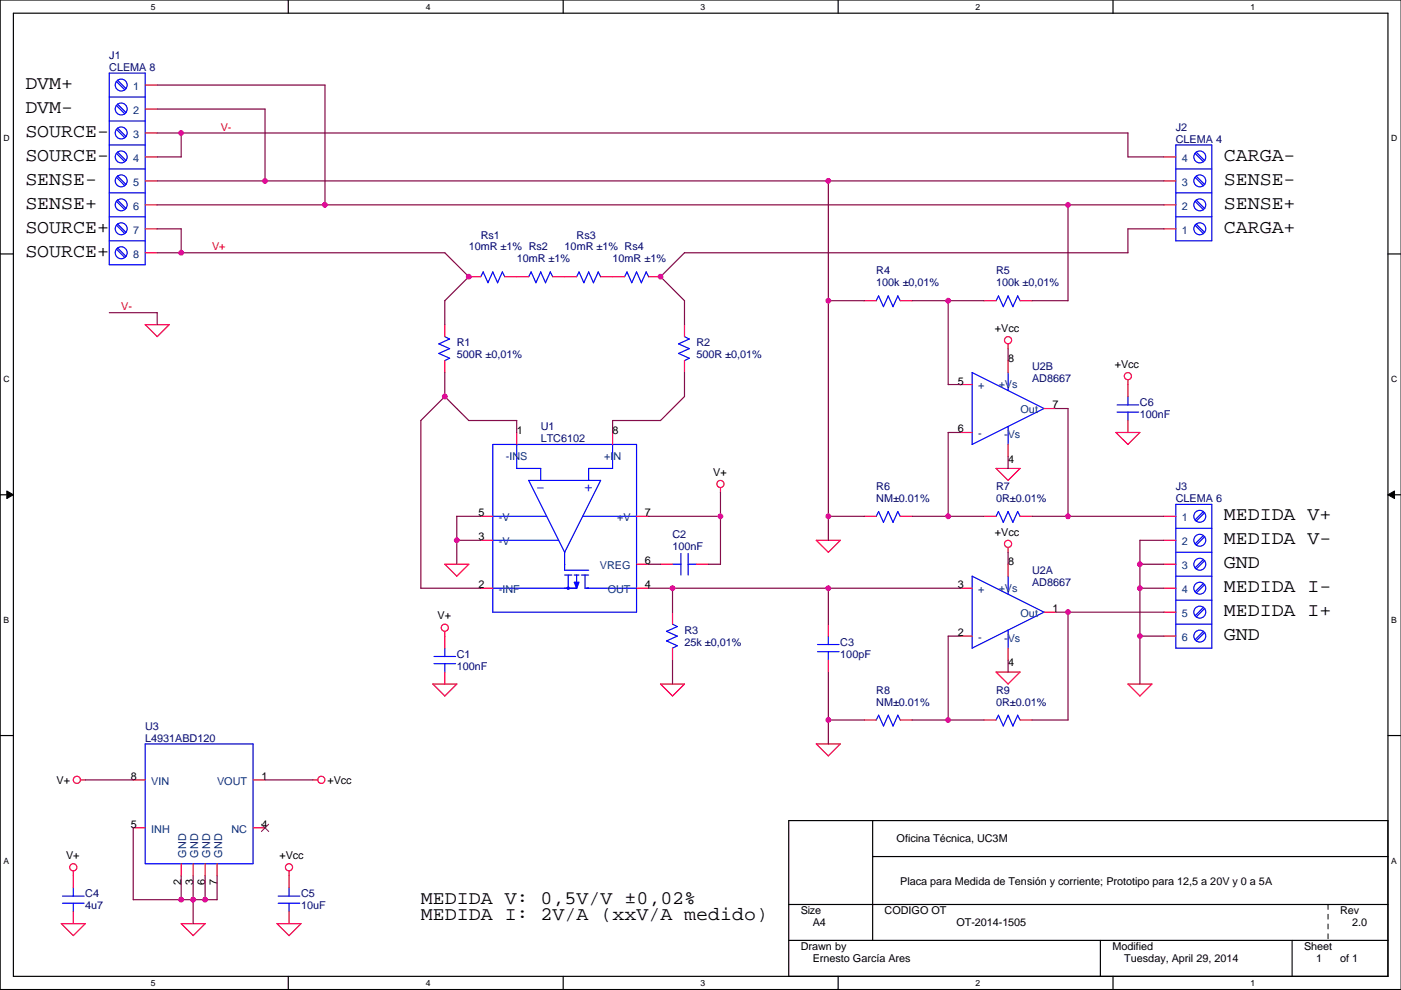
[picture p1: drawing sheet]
<svg xmlns="http://www.w3.org/2000/svg" width="291mm" height="206mm" viewBox="0 0 291 206" stroke-linecap="round" stroke-linejoin="round" font-family="sans-serif">
<path d="M0 0h291v205.6h-291zM2.8 2.7h285.5v200.2h-285.5z" fill="none" stroke="#000" stroke-width=".24"/>
<g fill="#fff">
<path d="M31.3 .4h1v2h-1z"/>
<path d="M31.3 203.3h1v1.9h-1z"/>
</g>
<path d="M59.9 0v2.7M59.9 202.9v2.7" fill="none" stroke="#000" stroke-width=".24"/>
<g fill="#fff">
<path d="M88.4 .4h1v2h-1z"/>
<path d="M88.4 203.3h1v1.9h-1z"/>
</g>
<path d="M117 0v2.7M117 202.9v2.7" fill="none" stroke="#000" stroke-width=".24"/>
<g fill="#fff">
<path d="M145.5 .4h1v2h-1z"/>
<path d="M145.5 203.3h1v1.9h-1z"/>
</g>
<path d="M174.1 0v2.7M174.1 202.9v2.7" fill="none" stroke="#000" stroke-width=".24"/>
<g fill="#fff">
<path d="M202.6 .4h1v2h-1z"/>
<path d="M202.6 203.3h1v1.9h-1z"/>
</g>
<path d="M231.2 0v2.7M231.2 202.9v2.7" fill="none" stroke="#000" stroke-width=".24"/>
<g fill="#fff">
<path d="M259.7 .4h1v2h-1z"/>
<path d="M259.7 203.3h1v1.9h-1z"/>
<path d="M.7 27.7h1.3v2h-1.3z"/>
<path d="M289 27.7h1.3v2h-1.3z"/>
<path d="M.7 77.8h1.3v2h-1.3z"/>
<path d="M289 77.8h1.3v2h-1.3z"/>
</g>
<path d="M0 52.8h2.8M288.3 52.8h2.7" fill="none" stroke="#000" stroke-width=".24"/>
<g fill="#fff">
<path d="M.7 127.8h1.2v2h-1.2z"/>
<path d="M289 127.8h1.2v2h-1.2z"/>
</g>
<path d="M0 102.8h2.8M288.3 102.8h2.7" fill="none" stroke="#000" stroke-width=".24"/>
<path d="M1.4 102l1.4 .8-1.4 .8zM288.3 102.8l1.4-.8v1.6z" fill="#000"/>
<path d="M1.4 102l1.4 .8-1.4 .8zM288.3 102.8l1.4-.8v1.6z" fill="none" stroke="#000" stroke-width=".21"/>
<g fill="#fff">
<path d="M.7 177.8h1.2v2h-1.2z"/>
<path d="M289 177.8h1.2v2h-1.2z"/>
</g>
<path d="M0 152.8h2.8M288.3 152.8h2.7M163.8 170.5h124.5v32.4h-124.5zM181.3 170.5v24.9M181.3 178h107M163.8 195.4h124.5M163.8 187.9h124.5M228.6 195.4v7.5M268.4 195.4v7.5" fill="none" stroke="#000" stroke-width=".24"/>
<path d="M275.8 187.9v7.5" fill="none" stroke="#000" stroke-width=".21" stroke-dasharray="1 1 1 1 1 1 1 1"/>
<g fill="none" stroke="#f00" stroke-width=".24">
<path d="M30.2 17.7h2.4M30.2 22.7h2.4M30.2 27.6h2.4M30.2 32.6h2.4M30.2 37.6h2.4M30.2 42.6h2.4M30.2 47.6h2.4M30.2 52.5h2.4M97.4 57.5h2.5M104.8 57.5h2.5M117.3 57.5h2.5M124.8 57.5h4.9"/>
<path d="M134.7 57.5h2.5M32.6 69.9l-2.4-2.4h5l-2.6 2.5M92.4 67.5v2.4M92.4 74.9v2.5M209.4 71.4v1.1M234.3 78.9v1M209.4 99.8l-2.5-2.5h5l-2.5 2.5M231.8 89.9l2.5 2.5M231.8 89.9h5l-2.5 2.5M92.4 117.2h5l-2.5 2.5zM149.6 101.3v1M169.6 112.3h4.9l-2.5 2.5z"/>
<path d="M179.5 107.3h2.5M187 107.3h2.5M204.4 107.3h2.5M209.4 113.8v1M211.9 107.3h2.5M92.4 131.2v1M206.9 139.6h5l-2.5 2.5zM89.9 142.1h5l-2.5 2.5zM137.2 142.1h5l-2.5 2.5zM169.6 154.6h4.9l-2.5 2.5zM236.8 144.6l-2.5-2.5h5l-2.5 2.5M16.7 162.1h1"/>
<path d="M65 162.1h1M12.7 191.9h5l-2.5 2.5zM15.2 181v1M37.6 191.9l2.5 2.5M37.6 191.9h5M42.6 191.9l-2.5 2.5M57.5 191.9h5l-2.5 2.5zM60 181v1"/>
<circle cx="209.4" cy="70.7" r=".74"/>
<circle cx="234.3" cy="78.2" r=".74"/>
<circle cx="149.6" cy="100.6" r=".74"/>
<circle cx="209.4" cy="113" r=".74"/>
<circle cx="92.4" cy="130.4" r=".74"/>
<circle cx="16" cy="162" r=".74"/>
<circle cx="66.7" cy="162" r=".74"/>
<circle cx="15.2" cy="180.2" r=".74"/>
<circle cx="60" cy="180.2" r=".74"/>
</g>
<g fill="none" stroke="#00f" stroke-width=".24">
<path d="M22.7 15.2h7.5v39.8h-7.5zM24.2 16.9l1.7 1.8M24.4 16.7l1.8 1.7M22.7 20.2h7.5M22.7 25.1h7.5M22.7 30.1h7.5M22.7 35.1h7.5M24.2 21.9l1.7 1.8M24.2 26.9l1.7 1.7M24.2 31.9l1.7 1.7M24.2 36.8l1.7 1.8M24.4 21.7l1.8 1.7"/>
<path d="M24.4 26.6l1.8 1.8M24.4 31.6l1.8 1.8M24.4 36.6l1.8 1.7M22.7 40.1h7.5M22.7 45.1h7.5M22.7 50h7.5M24.2 41.8l1.7 1.8M24.2 46.8l1.7 1.7M24.2 51.8l1.7 1.7M24.4 41.6l1.8 1.7M24.4 46.5l1.8 1.8M24.4 51.5l1.8 1.8"/>
<path d="M99.9 57.5l.5-1 1 2.3M101.4 58.7l1-2.2 1 2.3M104.3 56.5l.5 1M104.3 56.5l-1 2.2M119.8 57.5l.5-1 1 2.3M121.3 58.7l1-2.2 1 2.3M124.8 57.5l-.5-1-1 2.2M129.7 57.5l.5-1 1 2.3M131.2 58.7l1-2.2 1 2.3M134.7 57.5l-.5-1-1 2.2M92.4 69.9l1 .6M93.4 70.4l-2.3 1.1 2.3 1"/>
<path d="M93.4 72.4l-2.2 1 2.2 1M93.4 74.4l-1 .5M124.8 99.8l-7.5 15-7.5-15h15M102.3 107.3h11.3M121 107.3h11.2M182.5 106.3l1 2.2 1-2.2 1 2.2 1-2.2 .5 1M182.5 106.3l-.5 1M206.9 107.3l.5-1 1 2.2 1-2.2 1 2.2M211.9 107.3l-.5-1-1 2.2"/>
<circle cx="25.2" cy="17.7" r="1.24"/>
<circle cx="25.2" cy="27.6" r="1.24"/>
<circle cx="25.2" cy="32.6" r="1.24"/>
<circle cx="25.2" cy="22.6" r="1.24"/>
<circle cx="25.2" cy="37.6" r="1.24"/>
<circle cx="25.2" cy="52.5" r="1.24"/>
<circle cx="25.2" cy="42.6" r="1.24"/>
<circle cx="25.2" cy="47.5" r="1.24"/>
</g>
<path d="M119.3 121h1l-.5 1.2z" fill="#00f"/>
<path d="M117.3 119.5h1.5M117.3 117.2v1.3h5M118 119.5v2.7M119.3 119.5h1M119.8 119.5v2.7h-2.5M120.8 119.5h1.5M121.5 119.5v2.7h.8M119.3 121h1l-.5 1.2z" fill="none" stroke="#00f" stroke-width=".24"/>
<circle cx="118" cy="122.2" r=".24" fill="#00f"/>
<g fill="none" stroke="#00f" stroke-width=".24">
<path d="M244.2 30.1h7.5v19.9h-7.5zM244.2 35.1h7.5M248.2 36.8l1.8 1.8M248.2 31.9l1.8 1.7M248.5 36.6l1.7 1.7M248.5 31.6l1.7 1.8M110.3 56.5l1 2.3M110.3 56.5l-.5 1M111.3 58.7l1-2.2 1 2.3M114.8 57.5l-.5-1-1 2.2M244.2 45.1h7.5M244.2 40.1h7.5"/>
<path d="M248.2 46.8l1.8 1.8M248.2 41.8l1.8 1.8M248.5 46.6l1.7 1.7M248.5 41.6l1.7 1.7M142.2 69.9l1 .5-2.3 1.1 2.3 1-2.3 .9 2.3 1M143.2 74.4l-1 .5M182.5 61.5l1 2.2 1-2.2 1 2.2 1-2.2 .5 1M182.5 61.5l-.5 1M201.9 77.4l15 7.5-15 7.5M201.9 77.4v15M209.4 61.5l1 2.2 1-2.2 .5 1M209.4 77.4v3.8"/>
<path d="M209.4 61.5l-1 2.2-1-2.2-.5 1M102.3 92.4h29.9v34.8h-29.9zM107.3 92.4v4.9M107.3 97.3h5v2.5M122.3 97.3h4.9M122.3 97.3v2.5M127.2 92.4v4.9M209.4 88.6v3.8M232 84.1h4.5M232 85.6h4.5M234.3 82.4v1.7M234.3 85.6v1.8"/>
<path d="M102.3 112.3h13.8M117.3 114.8v2.5M139.7 117.2h1.7M141.4 115v4.5M142.9 117.2h1.8M142.9 115v4.5M201.9 119.7l14.9 7.5M201.9 119.7v15l15-7.5M209.4 119.7v3.8M244.2 104.8h7.5v29.9h-7.5zM244.2 109.8h7.5M244.2 114.8h7.5"/>
<path d="M244.2 119.7h7.5M250 106.3l-1.8 1.7M250 111.3l-1.8 1.7M250 116.2l-1.8 1.8M250.2 106.5l-1.7 1.8M250.2 111.5l-1.7 1.8M250.2 116.5l-1.7 1.7M90.1 136.4h4.5M90.1 137.9h4.5M92.4 134.7v1.7M92.4 137.9v1.7M102.3 122.2h15"/>
<path d="M122 122.2h10.2M139.7 129.7l1 .5-2.3 1 2.3 1M140.7 132.2l-2.3 1 2.3 1-1 .5M169.8 135.4h4.5M169.8 133.9h4.5M172 132.2v1.7M172 135.4v1.8M209.4 130.9v3.8M244.2 124.7h7.5M244.2 129.7h7.5M250 121.2l-1.8 1.8M250 126.2l-1.8 1.8"/>
<path d="M250 131.2l-1.8 1.7M250.2 121.5l-1.7 1.7M250.2 126.4l-1.7 1.8M250.2 131.4l-1.7 1.8M30.2 154.6h22.4v24.9h-22.4zM186.5 148.6l.5 1M186.5 148.6l-1 2.3-1-2.3-1 2.3-1-2.3-.5 1M209.4 148.6l1 2.2 1-2.2 .5 1M209.4 148.6l-1 2.3-1-2.3-.5 1M13 186.2h4.5M13 187.7h4.5M15.2 184.5v1.7"/>
<path d="M15.2 187.7v1.7M57.8 186.2h4.5M57.8 187.7h4.5M60 184.5v1.7M60 187.7v1.7"/>
<circle cx="249.2" cy="37.6" r="1.24"/>
<circle cx="249.2" cy="32.6" r="1.24"/>
<circle cx="249.2" cy="42.6" r="1.24"/>
<circle cx="249.2" cy="47.5" r="1.24"/>
<circle cx="249.2" cy="112.3" r="1.24"/>
<circle cx="249.2" cy="117.2" r="1.24"/>
<circle cx="249.2" cy="107.3" r="1.24"/>
<circle cx="118" cy="122.2" r=".24"/>
<circle cx="249.2" cy="127.2" r="1.24"/>
<circle cx="249.2" cy="132.2" r="1.24"/>
<circle cx="249.2" cy="122.2" r="1.24"/>
</g>
<g fill="none" stroke="#f00" stroke-width=".24">
<path d="M241.7 37.6h2.5M241.7 32.6h2.5M107.3 57.5h2.5M114.8 57.5h2.5M241.7 47.6h2.5M241.7 42.6h2.5M142.2 67.5v2.4M142.2 74.9v2.5M179.5 62.5h2.5M187 62.5h2.5M199.4 79.9h2.5M204.4 62.5h2.5"/>
<path d="M209.4 74.9v2.5M211.9 62.5h2.5M234.3 79.9v2.5M107.3 89.9v2.5M127.2 89.9v2.5M199.4 89.9h2.5M209.4 92.4v2.4M216.8 84.9h2.5M234.3 87.4v2.5M99.9 107.3h2.4M99.9 112.3h2.4M132.2 107.3h2.5"/>
<path d="M132.2 117.2h2.5M137.2 117.2h2.5M144.7 117.2h2.5M209.4 117.2v2.5M241.7 107.3h2.5M241.7 112.3h2.5M241.7 117.2h2.5M92.4 132.2v2.5M92.4 139.6v2.5M99.9 122.2h2.4M132.2 122.2h2.5M139.7 127.2v2.5"/>
<path d="M139.7 134.7v2.5M172 129.7v2.5M172 137.2v2.4M199.4 122.2h2.5M199.4 132.2h2.5M209.4 134.7v2.5M216.8 127.2h2.5M241.7 122.2h2.5M241.7 127.2h2.5M241.7 132.2h2.5M179.5 149.6h2.5M187 149.6h2.5"/>
<path d="M204.4 149.6h2.5M211.9 149.6h2.5M27.7 162.1h2.5M27.7 172h2.5M37.6 179.5v2.5M40.1 179.5v2.5M42.6 179.5v2.5M45.1 179.5v2.5M52.6 162.1h2.5M52.6 172h2.5M15.2 182v2.5M15.2 189.4v2.5"/>
<path d="M60 182v2.5M60 189.4v2.5"/>
</g>
<path d="M54.3 171.3l1.5 1.5M55.8 171.3l-1.5 1.5" fill="none" stroke="#804000" stroke-width=".21"/>
<g fill="none" stroke="#800040" stroke-width=".24">
<path d="M32.6 17.7h34.9v24.9M32.6 27.6h201.7v5h7.5M32.6 37.6h209.2M32.6 22.7h22.5v14.9M37.6 27.6v5h-5M172 37.6v74.7M32.6 47.6h5v4.9M32.6 52.5h59.8M32.6 42.6h209.2M92.4 52.5l5 5-5 5M142.2 52.5l-5 5 5 5M221.8 42.6v19.9"/>
<path d="M241.8 47.6h-7.5v4.9h-92.1M22.7 65h10l-.1 2.5M92.4 77.4v5l5 5h9.9v2.5M92.4 62.5v5M142.2 62.5v5M142.2 77.4v5l-5 5h-10v2.5M172 62.5h7.5M189.5 62.5h14.9M196.9 62.5v17.4h2.5M209.4 72.4v2.5M214.4 62.5h7.4M92.4 82.4l-5 5v34.8h12.5"/>
<path d="M199.4 89.9h-2.5v17.4M209.4 94.8v2.5M219.3 84.9h2.5v22.4M94.9 112.3h5M99.9 107.3h-5v9.9M134.7 117.2h2.5M134.7 107.3h15M149.6 102.3l.1 14.9h-2.5M172 107.3h7.5M189.5 107.3h14.9M209.4 114.7v2.5M214.4 107.3h27.4"/>
<path d="M236.8 117.2h4.9M236.8 112.3h4.9M236.8 112.3v29.8M134.7 122.2h64.7M139.7 122.2v5M139.7 137.2v4.9M172 122.2v7.5M172 139.6v15M199.4 132.2h-2.5v17.4M209.4 137.2v2.5M219.3 127.2h22.5M221.8 127.2v22.4h-7.4"/>
<path d="M236.8 122.2h4.9M236.8 132.2h5M172 149.6h7.5M189.5 149.6h14.9M17.7 162.1h10M27.7 172v14.9h17.4v-4.9M55.1 162.1h9.9M37.6 181.9v5M40.1 182v9.9M42.6 181.9v5"/>
</g>
<circle cx="97.4" cy="57.5" r=".49" fill="#f0f"/>
<circle cx="97.4" cy="57.5" r=".49" fill="none" stroke="#f0f" stroke-width=".24"/>
<circle cx="55" cy="37.6" r=".49" fill="#f0f"/>
<circle cx="55" cy="37.6" r=".49" fill="none" stroke="#f0f" stroke-width=".24"/>
<circle cx="67.5" cy="42.6" r=".49" fill="#f0f"/>
<circle cx="67.5" cy="42.6" r=".49" fill="none" stroke="#f0f" stroke-width=".24"/>
<circle cx="137.2" cy="57.5" r=".49" fill="#f0f"/>
<circle cx="137.2" cy="57.5" r=".49" fill="none" stroke="#f0f" stroke-width=".24"/>
<circle cx="149.6" cy="107.3" r=".49" fill="#f0f"/>
<circle cx="149.6" cy="107.3" r=".49" fill="none" stroke="#f0f" stroke-width=".24"/>
<circle cx="94.9" cy="112.3" r=".49" fill="#f0f"/>
<circle cx="94.9" cy="112.3" r=".49" fill="none" stroke="#f0f" stroke-width=".24"/>
<circle cx="37.6" cy="27.6" r=".49" fill="#f0f"/>
<circle cx="37.6" cy="27.6" r=".49" fill="none" stroke="#f0f" stroke-width=".24"/>
<circle cx="37.6" cy="52.5" r=".49" fill="#f0f"/>
<circle cx="37.6" cy="52.5" r=".49" fill="none" stroke="#f0f" stroke-width=".24"/>
<circle cx="172" cy="149.6" r=".49" fill="#f0f"/>
<circle cx="172" cy="149.6" r=".49" fill="none" stroke="#f0f" stroke-width=".24"/>
<circle cx="92.4" cy="82.4" r=".49" fill="#f0f"/>
<circle cx="92.4" cy="82.4" r=".49" fill="none" stroke="#f0f" stroke-width=".24"/>
<circle cx="172" cy="37.6" r=".49" fill="#f0f"/>
<circle cx="172" cy="37.6" r=".49" fill="none" stroke="#f0f" stroke-width=".24"/>
<circle cx="221.8" cy="42.6" r=".49" fill="#f0f"/>
<circle cx="221.8" cy="42.6" r=".49" fill="none" stroke="#f0f" stroke-width=".24"/>
<circle cx="196.9" cy="62.5" r=".49" fill="#f0f"/>
<circle cx="196.9" cy="62.5" r=".49" fill="none" stroke="#f0f" stroke-width=".24"/>
<circle cx="196.9" cy="107.3" r=".49" fill="#f0f"/>
<circle cx="196.9" cy="107.3" r=".49" fill="none" stroke="#f0f" stroke-width=".24"/>
<circle cx="172" cy="62.5" r=".49" fill="#f0f"/>
<circle cx="172" cy="62.5" r=".49" fill="none" stroke="#f0f" stroke-width=".24"/>
<circle cx="172" cy="107.3" r=".49" fill="#f0f"/>
<circle cx="172" cy="107.3" r=".49" fill="none" stroke="#f0f" stroke-width=".24"/>
<circle cx="221.8" cy="107.3" r=".49" fill="#f0f"/>
<circle cx="221.8" cy="107.3" r=".49" fill="none" stroke="#f0f" stroke-width=".24"/>
<circle cx="196.9" cy="149.6" r=".49" fill="#f0f"/>
<circle cx="196.9" cy="149.6" r=".49" fill="none" stroke="#f0f" stroke-width=".24"/>
<circle cx="221.8" cy="127.2" r=".49" fill="#f0f"/>
<circle cx="221.8" cy="127.2" r=".49" fill="none" stroke="#f0f" stroke-width=".24"/>
<circle cx="172" cy="122.2" r=".49" fill="#f0f"/>
<circle cx="172" cy="122.2" r=".49" fill="none" stroke="#f0f" stroke-width=".24"/>
<circle cx="236.8" cy="132.2" r=".49" fill="#f0f"/>
<circle cx="236.8" cy="132.2" r=".49" fill="none" stroke="#f0f" stroke-width=".24"/>
<circle cx="236.8" cy="117.2" r=".49" fill="#f0f"/>
<circle cx="236.8" cy="117.2" r=".49" fill="none" stroke="#f0f" stroke-width=".24"/>
<circle cx="236.8" cy="122.2" r=".49" fill="#f0f"/>
<circle cx="236.8" cy="122.2" r=".49" fill="none" stroke="#f0f" stroke-width=".24"/>
<circle cx="40.1" cy="186.9" r=".49" fill="#f0f"/>
<circle cx="40.1" cy="186.9" r=".49" fill="none" stroke="#f0f" stroke-width=".24"/>
<circle cx="42.6" cy="186.9" r=".49" fill="#f0f"/>
<circle cx="42.6" cy="186.9" r=".49" fill="none" stroke="#f0f" stroke-width=".24"/>
<circle cx="37.6" cy="186.9" r=".49" fill="#f0f"/>
<circle cx="37.6" cy="186.9" r=".49" fill="none" stroke="#f0f" stroke-width=".24"/>
<circle cx="139.7" cy="122.2" r=".49" fill="#f0f"/>
<circle cx="139.7" cy="122.2" r=".49" fill="none" stroke="#f0f" stroke-width=".24"/>
<g font-size="4">
<text x="5.3" y="18.5">DVM+</text>
<text x="5.3" y="23.5">DVM-</text>
<text x="5.3" y="28.5">SOURCE-</text>
<text x="5.3" y="33.4">SOURCE-</text>
<text x="254.2" y="33.4">CARGA-</text>
<text x="5.3" y="38.4">SENSE-</text>
<text x="254.2" y="38.4">SENSE-</text>
<text x="5.3" y="43.4">SENSE+</text>
<text x="254.2" y="43.4">SENSE+</text>
<text x="5.3" y="48.4">SOURCE+</text>
<text x="5.3" y="53.4">SOURCE+</text>
<text x="254.2" y="48.4">CARGA+</text>
<text x="254.2" y="108.1">MEDIDA V+</text>
<text x="254.2" y="113.1">MEDIDA V-</text>
<text x="254.2" y="118.1">GND</text>
<text x="254.2" y="123">MEDIDA I-</text>
<text x="254.2" y="128">MEDIDA I+</text>
<text x="254.2" y="133">GND</text>
<text x="87.4" y="187.8">MEDIDA V: 0,5V/V ±0,02%</text>
<text x="87.4" y="191.2">MEDIDA I: 2V/A (xxV/A medido)</text>
</g>
<g font-size="3.2" fill="#00f">
<text x="111.3" y="102.3">-</text>
<text x="121.3" y="102.3">+</text>
</g>
<g font-size="2.2" fill="#000080">
<text x="22.7" y="12.2">J1</text>
<text x="22.7" y="14.7">CLEMA 8</text>
<text x="244.2" y="27.2">J2</text>
<text x="244.2" y="29.6">CLEMA 4</text>
<text x="97.4" y="52">10mR ±1% Rs2</text>
<text x="99.9" y="49.6">Rs1</text>
<text x="117.3" y="52">10mR ±1% Rs4</text>
<text x="119.8" y="49.6">Rs3</text>
<text x="107.3" y="54.5">10mR ±1%</text>
<text x="127.2" y="54.5">10mR ±1%</text>
<text x="182" y="57">R4</text>
<text x="182" y="59.5">100k ±0,01%</text>
<text x="206.9" y="57">R5</text>
<text x="206.9" y="59.5">100k ±0,01%</text>
<text x="94.9" y="72">R1</text>
<text x="144.7" y="72">R2</text>
<text x="94.9" y="74.5">500R ±0,01%</text>
<text x="144.7" y="74.5">500R ±0,01%</text>
<text x="214.4" y="76.9">U2B</text>
<text x="214.4" y="79.4">AD8667</text>
<text x="112.3" y="89.4">U1</text>
<text x="236.8" y="84.4">C6</text>
<text x="236.8" y="86.9">100nF</text>
<text x="112.3" y="91.9">LTC6102</text>
<text x="182" y="101.8">R6</text>
<text x="206.9" y="101.8">R7</text>
<text x="244.2" y="101.8">J3</text>
<text x="182" y="104.3">NM±0.01%</text>
<text x="206.9" y="104.3">0R±0.01%</text>
<text x="244.2" y="104.3">CLEMA 6</text>
<text x="139.7" y="111.8">C2</text>
<text x="139.7" y="114.3">100nF</text>
<text x="214.4" y="119.3">U2A</text>
<text x="214.4" y="121.7">AD8667</text>
<text x="142.2" y="131.7">R3</text>
<text x="94.9" y="136.7">C1</text>
<text x="142.2" y="134.2">25k ±0,01%</text>
<text x="174.5" y="134.2">C3</text>
<text x="174.5" y="136.7">100pF</text>
<text x="94.9" y="139.2">100nF</text>
<text x="182" y="144.1">R8</text>
<text x="182" y="146.6">NM±0.01%</text>
<text x="206.9" y="144.1">R9</text>
<text x="206.9" y="146.6">0R±0.01%</text>
<text x="30.2" y="151.6">U3</text>
<text x="30.2" y="154.1">L4931ABD120</text>
<text x="17.7" y="186.5">C4</text>
<text x="17.7" y="189">4u7</text>
<text x="62.5" y="186.5">C5</text>
<text x="62.5" y="189">10uF</text>
</g>
<g font-size="2.2" fill="#004080">
<text x="27.7" y="18.7">1</text>
<text x="27.7" y="23.7">2</text>
<text x="27.7" y="28.6">3</text>
<text x="27.7" y="33.6">4</text>
<text x="245.5" y="33.6">4</text>
<text x="27.7" y="38.6">5</text>
<text x="245.5" y="38.6">3</text>
<text x="27.7" y="43.6">6</text>
<text x="245.5" y="43.6">2</text>
<text x="27.7" y="48.6">7</text>
<text x="27.7" y="53.5">8</text>
<text x="245.5" y="48.6">1</text>
<text x="203.2" y="80.9">+</text>
<text x="207.4" y="80.7">+Vs</text>
<text x="212" y="85.9">Out</text>
<text x="105.1" y="95.6">-INS</text>
<text x="125.5" y="95.6">+IN</text>
<text x="203.2" y="90.9">-</text>
<text x="208.6" y="91">-Vs</text>
<text x="103.6" y="108.3">-V</text>
<text x="103.6" y="113.3">-V</text>
<text x="128.2" y="108.3">+V</text>
<text x="245.5" y="108.3">1</text>
<text x="245.5" y="113.3">2</text>
<text x="124.6" y="118.2">VREG</text>
<text x="245.5" y="118.2">3</text>
<text x="103.6" y="123.2">-INF</text>
<text x="126.2" y="123.2">OUT</text>
<text x="203.2" y="123.2">+</text>
<text x="207.4" y="123">+Vs</text>
<text x="245.5" y="123.2">4</text>
<text x="212" y="128.2">Out</text>
<text x="245.5" y="128.2">5</text>
<text x="203.2" y="133.2">-</text>
<text x="208.6" y="133.4">-Vs</text>
<text x="245.5" y="133.2">6</text>
<text x="31.4" y="163.1">VIN</text>
<text x="45.1" y="163.1">VOUT</text>
<text x="31.4" y="173">INH</text>
<text x="48.1" y="173">NC</text>
<text x="38.7" y="178.2" transform="rotate(-90 38.7 178.2)">GND</text>
<text x="41.2" y="178.2" transform="rotate(-90 41.2 178.2)">GND</text>
<text x="43.6" y="178.2" transform="rotate(-90 43.6 178.2)">GND</text>
<text x="46.1" y="178.2" transform="rotate(-90 46.1 178.2)">GND</text>
</g>
<g font-size="2.2" fill="#f00">
<text x="45.8" y="27.2">V-</text>
<text x="44.1" y="52">V+</text>
<text x="25.2" y="64.5">V-</text>
</g>
<g font-size="2.2">
<text x="206.6" y="69">+Vcc</text>
<text x="209.4" y="75.2">8</text>
<text x="231.5" y="76.4">+Vcc</text>
<text x="198.9" y="79.9">5</text>
<text x="198.9" y="89.9">6</text>
<text x="218.6" y="84.9">7</text>
<text x="107.3" y="90.1">1</text>
<text x="127.3" y="90.1">8</text>
<text x="148.2" y="98.8">V+</text>
<text x="209.4" y="96.1">4</text>
<text x="99.4" y="107.3">5</text>
<text x="134" y="107.3">7</text>
<text x="99.4" y="112.3">3</text>
<text x="206.6" y="111.3">+Vcc</text>
<text x="134" y="117.2">6</text>
<text x="209.4" y="117.5">8</text>
<text x="99.4" y="122.2">2</text>
<text x="134" y="122.2">4</text>
<text x="198.9" y="122.2">3</text>
<text x="90.9" y="128.7">V+</text>
<text x="218.6" y="127.2">1</text>
<text x="198.9" y="132.2">2</text>
<text x="209.4" y="138.4">4</text>
<text x="11.7" y="162.8">V+</text>
<text x="27.2" y="162">8</text>
<text x="54.3" y="162">1</text>
<text x="68" y="162.8">+Vcc</text>
<text x="27.2" y="172">5</text>
<text x="54.3" y="172">4</text>
<text x="13.7" y="178.5">V+</text>
<text x="58" y="178.5">+Vcc</text>
<text x="186.2" y="175">Oficina Técnica, UC3M</text>
<text x="37.6" y="183.8" transform="rotate(-90 37.6 183.8)">2</text>
<text x="40.1" y="183.8" transform="rotate(-90 40.1 183.8)">3</text>
<text x="42.6" y="183.8" transform="rotate(-90 42.6 183.8)">6</text>
<text x="45.1" y="183.8" transform="rotate(-90 45.1 183.8)">7</text>
<text x="187" y="184">Placa para Medida de Tensión y corriente; Prototipo para 12,5 a 20V y 0 a 5A</text>
<text x="166.3" y="189.9">Size</text>
<text x="183.7" y="189.9">CODIGO OT</text>
<text x="278.3" y="189.9">Rev</text>
<text x="166.3" y="197.4">Drawn by</text>
<text x="168.8" y="192.4">A4</text>
<text x="198.7" y="192.4">OT-2014-1505</text>
<text x="231" y="197.4">Modified</text>
<text x="270.9" y="197.4">Sheet</text>
<text x="280.8" y="192.4">2.0</text>
<text x="168.8" y="199.9">Ernesto García Ares</text>
<text x="233.5" y="199.9">Tuesday, April 29, 2014</text>
<text x="273.4" y="199.9">1</text>
<text x="278.3" y="199.9">of 1</text>
</g>
<g font-size="1.8">
<text x="31.3" y="2">5</text>
<text x="88.4" y="2">4</text>
<text x="145.5" y="2">3</text>
<text x="202.6" y="2">2</text>
<text x="259.7" y="2">1</text>
<text x=".7" y="29.3">D</text>
<text x="289" y="29.3">D</text>
<text x=".7" y="79.4">C</text>
<text x="289" y="79.4">C</text>
<text x=".7" y="129.4">B</text>
<text x="289" y="129.4">B</text>
<text x=".7" y="179.4">A</text>
<text x="289" y="179.4">A</text>
<text x="31.3" y="204.9">5</text>
<text x="88.4" y="204.9">4</text>
<text x="145.5" y="204.9">3</text>
<text x="202.6" y="204.9">2</text>
<text x="259.7" y="204.9">1</text>
</g>
</svg>
